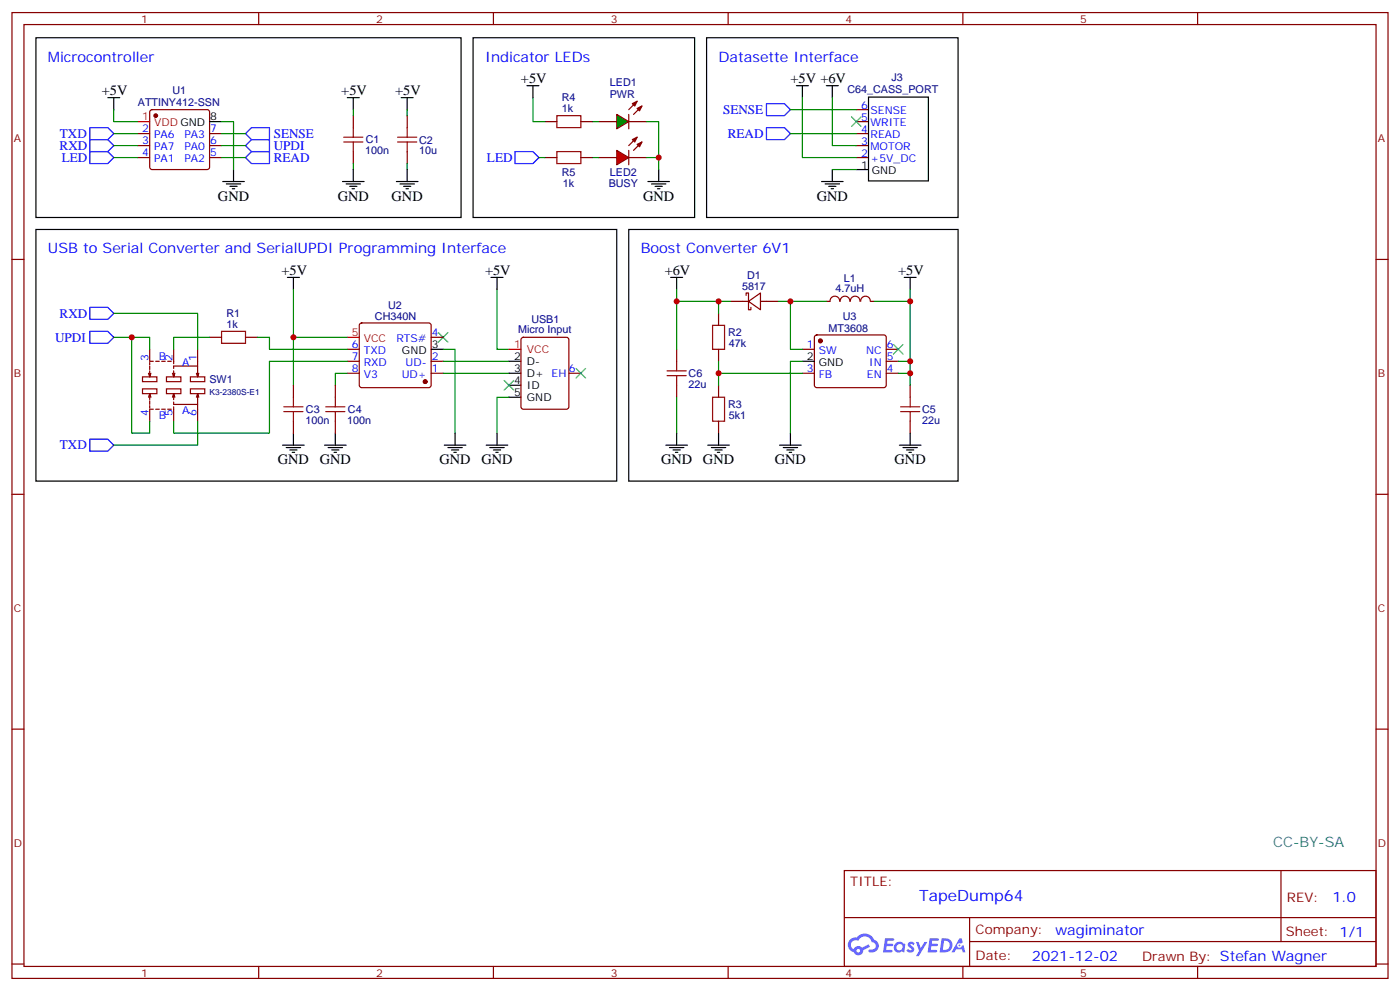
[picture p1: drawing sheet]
<svg xmlns="http://www.w3.org/2000/svg" width="412mm" height="292mm" viewBox="0 0 412 292" stroke-linecap="round" stroke-linejoin="round" font-family="sans-serif">
<g fill="none" stroke="#870000" stroke-width=".35">
<path d="M3.5 3.7h405.4v284.3h-405.4zM7.1 7.2h398.2v277.3h-398.2zM76.2 3.7v3.5M145.3 3.7v3.5M214.5 3.7v3.5M283.6 3.7v3.5M352.8 3.7v3.5M3.5 76.4h3.6M405.3 76.4h3.6M3.5 145.5h3.6M405.3 145.5h3.6M3.5 214.7h3.6"/>
<path d="M405.3 214.7h3.6M248.7 256.3h156.6v28.2h-156.6zM377.3 256.3v20.9M248.7 270.1h156.5M285.6 277.2h119.6M285.6 270.1v14.2M3.5 283.8h3.6M76.2 284.5v3.5M145.3 284.5v3.5M214.5 284.5v3.5M283.6 284.5v3.5M352.8 284.5v3.5"/>
<path d="M405.3 283.8h3.6"/>
</g>
<g fill="#5487ff">
<path d="M267.7 277.5a1.22 1.22 0 0 1 1.7 .2l-.4 .6a.47 .47 0 0 0-.3-.4 .47 .47 0 0 0-.5 .2l.1 .2a1.14 1.14 0 0 1 .8 1.8 1.14 1.14 0 0 1-1.9 0l-.2-.2 .5-.6 .7 .5a.29 .29 0 0 0 .3-.3 .29 .29 0 0 0-.2-.3 1.04 1.04 0 0 1-.6-1.7z"/>
<path d="M260.7 276.2h2.4l.3 .2-.2 .5-1.8 .1-.1 .8h1.5l.3 .4-.3 .4h-1.6l-.2 1.1h1.7l.2 .3-.2 .3-2.6 .1z"/>
<path d="M273.8 276.2h2.4l.3 .2-.1 .5-1.8 .1-.2 .8h1.6l.3 .4-.4 .4-1.6-.1-.1 1.1 1.7 .1 .2 .3-.2 .3-2.6 .1z"/>
<path d="M282.6 276.2h.7l.3 1.3-.6 .3a.69 .69 0 0 0-1 .3 .69 .69 0 0 0 .4 .9 .69 .69 0 0 0 .9-.6l.5-.2 .6 2.2h-.8l-.2-.9h-1.8l-.5 .9h-.8z"/>
<path d="M269.8 277.3h.8l.6 1.8 1.1-1.8h.9l-2.6 4.2h-.8l.9-1.5z"/>
<path d="M277.4 276.2l-.6 4.2h1.3a2.11 2.11 0 0 0 2.5-2.1 2.11 2.11 0 0 0-2.5-2.1zM278.1 277a1.39 1.39 0 0 1 1.7 1.4 1.39 1.39 0 0 1-1.8 1.2h-.3z"/>
<path d="M263.7 277.8a1.54 1.54 0 0 0-.1 2.2 1.54 1.54 0 0 0 2.2 .1l.6 .3 .3-2.3-.2-.3h-.4a1.49 1.49 0 0 0-2.4 0zM264 278.8a.94 .94 0 0 1 1.8 0 .94 .94 0 0 1-1.8 0z"/>
<path d="M250.4 276.6a2.18 2.18 0 0 0 1.1 3.7 1.44 1.44 0 0 0 1.6 .9 1.44 1.44 0 0 0 1.2-1.4l2-1.1-.5-.7-1.9 1a1.47 1.47 0 0 0-2.4 .4 1.39 1.39 0 0 1-.7-1.9 1.39 1.39 0 0 1 2-.5 2.12 2.12 0 0 1 2.2-1.3 2.12 2.12 0 0 1 1.9 1.7 1.14 1.14 0 0 1 1.1 1.4 1.14 1.14 0 0 1-1.7 .7 .43 .43 0 0 0-.5 .4 .43 .43 0 0 0 .4 .5 1.98 1.98 0 0 0 2.5-1.2 1.98 1.98 0 0 0-1.2-2.6 3.1 3.1 0 0 0-5.3-.6l-.9 .1zM252.3 279.9a.55 .55 0 0 1 1.1 0 .55 .55 0 0 1-1.1 0z"/>
<circle cx="282.6" cy="278.3" r=".26"/>
</g>
<g fill="none" stroke="#870000" stroke-width=".35">
<path d="M40.6 39.3h3.5M44.3 32.5l.5-.2h16.2l.5 .2 .2 .5v16.2l-.2 .5-.5 .2h-16.2l-.5-.2-.2-.5v-16.2zM61.7 39.3h3.6M104.1 34v3.6M119.9 34v3.6M252.2 39.3h3.6M252.2 32.3h3.6M252.2 35.8h3.6M40.6 42.9h3.5M40.6 46.4h3.5M61.7 42.9h3.6M61.7 46.4h3.6"/>
<path d="M104.1 44.6v3.6M119.9 44.6v3.6M176.4 46.4h5.3M185.2 46.4h5.3M185.2 44.3v4.2M187.7 40.4l-2.5 2.5M189.1 41.8l-2.5 2.5M252.2 42.9h3.6M252.2 46.4h3.6M61.7 99.3h3.6M72.3 99.3h3.5M106.1 95.3l.4-.2h19.8l.5 .2 .2 .5v17.6l-.2 .5-.5 .2h-19.8l-.5-.2-.2-.5v-17.6z"/>
<path d="M127 99.3h3.5M153.7 99.5l.5-.2h12.7l.6 .4 .1 20.1-.5 .6-12.9 .1-.7-.5v-20zM211.7 92.3v3.5M215.2 88.7h5.3M219.8 87v-.7h.7v4.9h.7v-.7M220.5 88.7l3.5-2.4v4.9zM224 88.7h5.3M240.1 98.8l.5-.2h19.7l.5 .2 .3 .5-.1 14.4-.7 .4h-20l-.4-.7v-14.1zM243.4 88.7h1.1M244.5 88.7a1.41 1.41 0 0 1 1.4-1.5 1.41 1.41 0 0 1 1.4 1.5M247.5 88.7a1.41 1.41 0 0 1 1.4-1.5 1.41 1.41 0 0 1 1.4 1.5M250.5 88.7a1.41 1.41 0 0 1 1.4-1.5 1.41 1.41 0 0 1 1.4 1.5"/>
<path d="M253.5 88.7a1.41 1.41 0 0 1 1.4-1.5 1.41 1.41 0 0 1 1.4 1.5M256.5 88.7h1M42 114.5h4.2v1.4h-4.2zM42 110.9h4.2v1.5h-4.2zM43.7 109.9l.4 1M44.1 109.2v1.7l.3-1M44.1 102.8v3.6h1.1M44.1 106.7v.7M44.1 107.8v1M44.1 118v1.1M44.1 119.4v.7M44.1 115.9l-.4 1"/>
<path d="M44.4 116.9l-.3-1v1.8M45.9 106.4h1M47.6 106.4h1.1M49 114.5h4.3v1.4h-4.3zM49 110.9h4.3v1.5h-4.3zM49.4 106.4h1M50.8 109.9l.4 1M51.2 109.2v1.7l.3-1M51.2 108.5v-.7h7v3.1l.4-1M51.2 102.8v4.3M51.2 119.8v4.2M51.2 115.9l-.4 1"/>
<path d="M51.5 116.9l-.3-1v1.8M56.1 114.5h4.2v1.4h-4.2zM56.1 110.9h4.2v1.5h-4.2zM57.9 109.9l.3 1M58.2 102.8v5M58.2 119.1v4.9M58.2 115.9l-.3 1M58.6 116.9l-.4-1v3.2h-7v-.7M86.4 113.4v3.5M98.8 113.4v3.5M102.3 102.8h3.5M102.3 109.9h3.5"/>
<path d="M102.3 106.4h3.5M127 109.9h3.5M127 106.4h3.5M167.6 109.9h3.5M199.3 102.8v3.6M199.3 113.4v3.5M211.7 102.8v3.6M211.7 113.4v3.5M236.4 102.8h3.5M236.4 109.9h3.5M261.1 102.8h3.5M261.1 109.9h3.5"/>
<path d="M261.1 106.4h3.5M268.1 113.4v3.5M45.2 120.5h-1.1v3.5M45.9 120.5h1M47.6 120.5h1.1M49.4 120.5h1M86.4 124v3.5M98.8 124v3.5M211.7 124v3.5M268.1 124v3.5"/>
</g>
<g fill="#870000" stroke="#870000" stroke-width=".35">
<path d="M187.7 42.5l1.4-.7-.7 1.4z"/>
<path d="M186.3 41.1l1.4-.7-.7 1.4z"/>
<circle cx="45.9" cy="34" r=".53"/>
<circle cx="241.7" cy="100.4" r=".53"/>
<circle cx="125.2" cy="112.4" r=".53"/>
</g>
<path d="M40.6 35.8h3.5M102.3 99.3h3.5M149.9 102.8h3.6" fill="none" stroke="#f00" stroke-width=".35"/>
<g fill="none" stroke="#000" stroke-width=".35">
<path d="M10.6 11.1h125.2v52.9h-125.2zM139.3 11.1h65.3v52.9h-65.3zM208.1 11.1h74.1v52.9h-74.1zM31.7 28.8h3.6M33.5 28.8v3.5M61.7 35.8h3.6M102.3 28.8h3.5M104.1 28.8v3.5M118.2 28.8h3.5M119.9 28.8v3.5M234.6 25.2h3.5M236.4 25.2v3.6"/>
<path d="M243.4 25.2h3.5M245.2 25.2v3.6M255.8 28.6h17.7v24.7h-17.7zM65.6 53.4h6.4M66.7 54.2h4.2M67.7 54.9h2.1M68.4 55.6h.7M68.8 49.9v3.5M100.9 53.4h6.3M102 54.2h4.2M103 54.9h2.1M103.7 55.6h.7"/>
<path d="M104.1 49.9v3.5M116.8 53.4h6.3M117.8 54.2h4.3M118.9 54.9h2.1M119.6 55.6h.7M119.9 49.9v3.5M242 53.4h6.4M243.1 54.2h4.2M244.1 54.9h2.1M244.8 55.6h.7M245.2 49.9v3.5M252.2 49.9h3.6"/>
<path d="M10.6 67.6h171.1v74h-171.1zM185.2 67.6h97v74h-97zM84.7 81.7h3.5M86.4 81.7v3.5M144.6 81.7h3.6M146.4 81.7v3.5M197.6 81.7h3.5M199.3 81.7v3.5M266.3 81.7h3.6M268.1 81.7v3.5M127 102.8h3.5M149.9 106.4h3.6"/>
<path d="M149.9 116.9h3.6M149.9 113.4h3.6M149.9 109.9h3.6M236.4 106.4h3.5M83.3 131.1h6.3M84.3 131.8h4.2M85.4 132.5h2.1M86.1 133.2h.7M86.4 127.5v3.6M95.6 131.1h6.4M96.7 131.8h4.2M97.7 132.5h2.1"/>
<path d="M98.4 133.2h.7M98.8 127.5v3.6M130.9 131.1h6.3M131.9 131.8h4.3M133 132.5h2.1M133.7 133.2h.7M134.1 127.5v3.6M143.2 131.1h6.4M144.3 131.8h4.2M145.3 132.5h2.2M146 133.2h.8M146.4 127.5v3.6"/>
<path d="M196.1 131.1h6.4M197.2 131.8h4.2M198.3 132.5h2.1M199 133.2h.7M199.3 127.5v3.6M208.5 131.1h6.3M209.5 131.8h4.3M210.6 132.5h2.1M211.3 133.2h.7M211.7 127.5v3.6M229.7 131.1h6.3M230.7 131.8h4.2"/>
<path d="M231.8 132.5h2.1M232.5 133.2h.7M232.8 127.5v3.6M264.9 131.1h6.4M266 131.8h4.2M267.1 132.5h2.1M267.8 133.2h.7M268.1 127.5v3.6"/>
</g>
<g fill="none" stroke="#a10000" stroke-width=".35">
<path d="M104.1 37.6v2.8M119.9 37.6v2.8M101.2 41.8h5.7M101.2 40.4h5.7M104.1 41.8v2.8M117.1 41.8h5.7M117.1 40.4h5.7M119.9 41.8v2.8M65.3 97.5h7v3.6h-7zM209.9 95.8h3.5v7h-3.5zM83.6 119.8h5.7M86.4 116.9v2.9"/>
<path d="M96 119.8h5.6M98.8 116.9v2.9M196.5 110.6h5.6M196.5 109.2h5.6M199.3 106.4v2.8M199.3 110.6v2.8M209.9 116.9h3.5v7.1h-3.5zM265.3 119.8h5.6M268.1 116.9v2.9M83.6 121.2h5.7M86.4 121.2v2.8M96 121.2h5.6"/>
<path d="M98.8 121.2v2.8M265.3 121.2h5.6M268.1 121.2v2.8"/>
</g>
<g fill="none" stroke="#008700" stroke-width=".35">
<path d="M33.5 32.3v3.5h7.1M33.5 39.3h7.1M65.3 35.8h3.5v14.1M65.3 39.3h7M104.1 32.3v1.7M119.9 32.3v1.7M232.8 39.3h19.4M232.8 32.3h19.4M236.4 28.8v17.6h15.8M245.2 28.8v14.1h7M33.5 42.9h7.1M33.5 46.4h7.1"/>
<path d="M65.3 42.9h7M65.3 46.4h7M104.1 48.2v1.7M119.9 48.2v1.7M245.2 49.9h7M33.5 99.3h10.6v3.5M33.5 92.3h24.7v10.5M38.8 99.3v28.2h5.3v-3.5M61.7 99.3h-10.5v3.5M75.8 99.3h3.6v3.5h22.9M86.4 85.2v14.1M102.3 99.3h-15.9v14.1"/>
<path d="M146.4 85.2v17.6h3.5M199.3 88.7h15.9M199.3 85.2v17.6M211.7 88.7v3.6M229.3 88.7h14.1M232.8 88.7v14.1h3.6M257.5 88.7h10.6M268.1 85.2v28.2M102.3 109.9h-3.5v3.5M102.3 106.4h-22.9v21.1h-28.2v-3.5M130.5 102.8h3.6v24.7M130.5 106.4h19.4"/>
<path d="M130.5 109.9h19.4M149.9 116.9h-3.5v10.6M199.3 116.9v10.6M211.7 109.9h24.7M211.7 106.4v7M236.4 106.4h-3.6v21.1M264.6 106.4h3.5M264.6 109.9h3.5M58.2 124v7.1h-24.7"/>
</g>
<path d="M250.8 34.4l2.8 2.8M253.6 34.4l-2.8 2.8M129.1 97.9l2.8 2.8M131.9 97.9l-2.8 2.8M148.5 112l2.8 2.8M151.3 112l-2.8 2.8M169.7 108.5l2.8 2.8M172.5 108.5l-2.8 2.8M263.2 101.4l2.8 2.8M266 101.4l-2.8 2.8" fill="none" stroke="#3c3" stroke-width=".35"/>
<path d="M26.5 37.6h5.2l1.8 1.7-1.8 1.8h-5.2zM72.3 39.3l1.8-1.7h5.3v3.5h-5.3zM225.8 30.5h5.3l1.7 1.8-1.7 1.7h-5.3zM225.8 37.6h5.3l1.7 1.7-1.7 1.8h-5.3zM26.5 41.1h5.2l1.8 1.8-1.8 1.7h-5.2zM26.5 44.6h5.2l1.8 1.8-1.8 1.8h-5.2zM72.3 42.9l1.8-1.8h5.3v3.5h-5.3zM72.3 46.4l1.8-1.8h5.3v3.6h-5.3zM26.5 90.5h5.2l1.8 1.8-1.8 1.7h-5.2zM26.5 97.5h5.2l1.8 1.8-1.8 1.8h-5.2zM26.5 129.3h5.2l1.8 1.8-1.8 1.7h-5.2z" fill="none" stroke="#00f" stroke-width=".35"/>
<path d="M181.7 44.3l3.5 2.1-3.5 2.1z" fill="#f00" stroke="#870000" stroke-width=".35"/>
<path d="M176.4 35.8h5.3M185.2 35.8h5.3" fill="none" stroke="#870000" stroke-width=".35"/>
<path d="M181.7 33.7l3.5 2.1-3.5 2.1z" fill="#0c0" stroke="#870000" stroke-width=".35"/>
<path d="M160.5 35.8h3.5M171.1 35.8h3.5M185.2 33.7v4.2M187.7 29.8l-2.5 2.5M189.1 31.2l-2.5 2.5M160.5 46.4h3.5M171.1 46.4h3.5" fill="none" stroke="#870000" stroke-width=".35"/>
<g fill="#870000" stroke="#870000" stroke-width=".35">
<path d="M187.7 31.9l1.4-.7-.7 1.4z"/>
<path d="M186.3 30.5l1.4-.7-.7 1.4z"/>
</g>
<path d="M155.2 25.2h3.5M157 25.2v3.6M190.9 53.4h6.3M191.9 54.2h4.2M193 54.9h2.1M193.7 55.6h.7M194 49.9v3.5" fill="none" stroke="#000" stroke-width=".35"/>
<path d="M164 34h7.1v3.6h-7.1zM164 44.6h7.1v3.6h-7.1z" fill="none" stroke="#a10000" stroke-width=".35"/>
<path d="M151.7 44.6h5.3l1.7 1.8-1.7 1.8h-5.3z" fill="none" stroke="#00f" stroke-width=".35"/>
<path d="M157 28.8v7h3.5M174.6 35.8h1.8M190.5 35.8h3.5v14.1M158.7 46.4h1.8M174.6 46.4h1.8M190.5 46.4h3.5" fill="none" stroke="#008700" stroke-width=".35"/>
<g fill="#c00">
<circle cx="86.4" cy="99.3" r=".88"/>
<circle cx="38.8" cy="99.3" r=".88"/>
<circle cx="268.1" cy="106.4" r=".88"/>
<circle cx="268.1" cy="109.9" r=".88"/>
<circle cx="268.1" cy="88.7" r=".88"/>
<circle cx="232.8" cy="88.7" r=".88"/>
<circle cx="199.3" cy="88.7" r=".88"/>
<circle cx="211.7" cy="88.7" r=".88"/>
<circle cx="211.7" cy="109.9" r=".88"/>
<circle cx="194" cy="46.4" r=".88"/>
</g>
<text font-size="4.6" fill="#00f" x="270.8" y="265.3">TapeDump64</text>
<g font-size="4.2" fill="#00f">
<text x="14.1" y="18.2">Microcontroller</text>
<text x="142.9" y="18.2">Indicator LEDs</text>
<text x="211.7" y="18.2">Datasette Interface</text>
<text x="14.1" y="74.6">USB to Serial Converter and SerialUPDI Programming Interface</text>
<text x="188.7" y="74.6">Boost Converter 6V1</text>
<text x="392.5" y="265.6">1.0</text>
<text x="310.9" y="275.1">wagiminator</text>
<text x="304" y="282.9">2021-12-02</text>
</g>
<g font-size="4.2">
<text x="30" y="28">+5V</text>
<text x="100.5" y="28">+5V</text>
<text x="116.4" y="28">+5V</text>
<text x="153.5" y="24.5">+5V</text>
<text x="232.8" y="24.5">+5V +6V</text>
<text x="64.2" y="59.1">GND</text>
<text x="99.5" y="59.1">GND</text>
<text x="115.4" y="59.1">GND</text>
<text x="189.4" y="59.1">GND</text>
<text x="240.6" y="59.1">GND</text>
<text x="82.9" y="81">+5V</text>
<text x="142.9" y="81">+5V</text>
<text x="195.8" y="81">+6V</text>
<text x="264.6" y="81">+5V</text>
<text x="81.8" y="136.7">GND</text>
<text x="94.2" y="136.7">GND</text>
<text x="129.5" y="136.7">GND</text>
<text x="141.8" y="136.7">GND</text>
<text x="194.7" y="136.7">GND</text>
<text x="207.1" y="136.7">GND</text>
<text x="228.2" y="136.7">GND</text>
<text x="263.5" y="136.7">GND</text>
</g>
<text font-size="4.2" fill="#0099b0" x="375" y="249.2">CC-BY-SA</text>
<g font-size="3.9" fill="#00f">
<text x="213" y="33.6">SENSE</text>
<text x="17.7" y="40.6">TXD</text>
<text x="80.6" y="40.5">SENSE</text>
<text x="214.4" y="40.7">READ</text>
<text x="17.6" y="44.1">RXD</text>
<text x="18.2" y="47.7">LED</text>
<text x="80.6" y="44.1">UPDI</text>
<text x="80.6" y="47.6">READ</text>
<text x="143.5" y="47.7">LED</text>
<text x="17.6" y="93.5">RXD</text>
<text x="16.2" y="100.6">UPDI</text>
<text x="17.7" y="132.3">TXD</text>
</g>
<g font-size="3.9" fill="#800">
<text x="250.5" y="260.9">TITLE:</text>
<text x="379.1" y="265.6">REV:</text>
<text x="287.4" y="275.1">Company:</text>
<text x="378.7" y="275.7">Sheet: 1/1</text>
<text x="287.4" y="282.8">Date:</text>
<text x="336.4" y="282.8">Drawn By: Stefan Wagner</text>
</g>
<g font-size="3.2" fill="#800">
<text x="41.6" y="6.7">1</text>
<text x="110.8" y="6.7">2</text>
<text x="179.9" y="6.7">3</text>
<text x="249.1" y="6.7">4</text>
<text x="318.2" y="6.7">5</text>
<text x="4.1" y="41.8">A</text>
<text x="405.9" y="41.8">A</text>
<text x="4.1" y="110.9">B</text>
<text x="405.9" y="110.9">B</text>
<text x="4.1" y="180.1">C</text>
<text x="405.9" y="180.1">C</text>
<text x="4.1" y="249.2">D</text>
<text x="405.9" y="249.2">D</text>
<text x="41.6" y="287.5">1</text>
<text x="110.8" y="287.5">2</text>
<text x="179.9" y="287.5">3</text>
<text x="249.1" y="287.5">4</text>
<text x="318.2" y="287.5">5</text>
</g>
<g font-size="3.2" fill="#000080">
<text x="262.6" y="23.9">J3</text>
<text x="50.8" y="27.7">U1</text>
<text x="165.5" y="29.8">R4</text>
<text x="179.6" y="28.8">PWR</text>
<text x="179.7" y="25.3">LED1</text>
<text x="249.6" y="27.5">C64_CASS_PORT</text>
<text x="40.6" y="31.3">ATTINY412-SSN</text>
<text x="165.5" y="33">1k</text>
<text x="107.6" y="45.4">100n</text>
<text x="107.8" y="42.2">C1</text>
<text x="123.5" y="45.4">10u</text>
<text x="123.5" y="42.3">C2</text>
<text x="165.5" y="51.7">R5</text>
<text x="179.7" y="51.8">LED2</text>
<text x="165.8" y="54.9">1k</text>
<text x="179.3" y="54.9">BUSY</text>
<text x="220.1" y="82">D1</text>
<text x="248.6" y="83">L1</text>
<text x="218.6" y="85.3">5817</text>
<text x="246.1" y="86">4.7uH</text>
<text x="66.7" y="93.3">R1</text>
<text x="110.5" y="94.1">CH340N</text>
<text x="114.3" y="90.8">U2</text>
<text x="156.5" y="95">USB1</text>
<text x="248.3" y="94.3">U3</text>
<text x="66.7" y="96.5">1k</text>
<text x="152.6" y="98">Micro Input</text>
<text x="214.5" y="99">R2</text>
<text x="244.1" y="97.6">MT3608</text>
<text x="214.7" y="102.2">47k</text>
<text x="61.7" y="112.8">SW1</text>
<text x="202.8" y="111.1">C6</text>
<text x="202.8" y="114.2">22u</text>
<text x="90" y="124.8">100n</text>
<text x="90.1" y="121.6">C3</text>
<text x="102.3" y="124.8">100n</text>
<text x="102.5" y="121.6">C4</text>
<text x="214.5" y="120.2">R3</text>
<text x="214.7" y="123.4">5k1</text>
<text x="271.6" y="124.8">22u</text>
<text x="271.6" y="121.7">C5</text>
</g>
<g font-size="3.2" fill="#f00">
<text x="41.9" y="35.5">1</text>
<text x="45.4" y="37.2">VDD GND</text>
<text x="103.6" y="99">5</text>
<text x="107.1" y="100.7">VCC</text>
<text x="151.4" y="102.5">1</text>
<text x="155.2" y="103.9">VCC</text>
</g>
<g font-size="3.2">
<text x="61.9" y="35.5">8</text>
<text x="253.6" y="49.7">1</text>
<text x="256.8" y="51.1">GND</text>
<text x="118.4" y="104.2">GND</text>
<text x="127.2" y="102.5">3</text>
<text x="151.4" y="106">2</text>
<text x="155.2" y="107.4">D-</text>
<text x="237.7" y="106">2</text>
<text x="241.2" y="107.8">GND</text>
<text x="151.4" y="113.1">4</text>
<text x="151.4" y="109.5">3</text>
<text x="155.2" y="110.9">D+ EH</text>
<text x="151.4" y="116.6">5</text>
<text x="155.2" y="118">GND</text>
<text x="155.2" y="114.5">ID</text>
</g>
<g font-size="3.2" fill="#00f">
<text x="253.6" y="32.1">6</text>
<text x="253.6" y="35.6">5</text>
<text x="256.4" y="33.5">SENSE</text>
<text x="41.9" y="39">2</text>
<text x="45.4" y="40.7">PA6</text>
<text x="54.3" y="40.7">PA3</text>
<text x="61.9" y="39">7</text>
<text x="253.6" y="39.1">4</text>
<text x="256.4" y="37">WRITE</text>
<text x="256.4" y="40.6">READ</text>
<text x="41.9" y="42.5">3</text>
<text x="41.9" y="46">4</text>
<text x="45.4" y="44.3">PA7</text>
<text x="45.4" y="47.8">PA1</text>
<text x="54.3" y="47.8">PA2</text>
<text x="54.3" y="44.3">PA0</text>
<text x="61.9" y="46">5</text>
<text x="61.9" y="42.5">6</text>
<text x="253.6" y="42.7">3</text>
<text x="253.6" y="46.2">2</text>
<text x="256.4" y="44.1">MOTOR</text>
<text x="256.4" y="47.6">+5V_DC</text>
<text x="116.8" y="100.7">RTS#</text>
<text x="127.2" y="99">4</text>
<text x="43.7" y="106.4" transform="rotate(-90 43.7 106.4)">3</text>
<text x="46.8" y="106.1">B</text>
<text x="50.8" y="106.4" transform="rotate(-90 50.8 106.4)">2</text>
<text x="53.7" y="107.8">A</text>
<text x="57.9" y="106.4" transform="rotate(-90 57.9 106.4)">1</text>
<text x="103.6" y="102.5">6</text>
<text x="103.6" y="106">7</text>
<text x="107.1" y="104.2">TXD</text>
<text x="107.1" y="107.8">RXD</text>
<text x="119.5" y="107.8">UD-</text>
<text x="127.2" y="106">2</text>
<text x="237.7" y="102.5">1</text>
<text x="241.2" y="104.2">SW</text>
<text x="255.2" y="104.2">NC</text>
<text x="256" y="107.8">IN</text>
<text x="261.2" y="106">5</text>
<text x="261.2" y="102.5">6</text>
<text x="103.6" y="109.5">8</text>
<text x="107.1" y="111.3">V3</text>
<text x="118.3" y="111.3">UD+</text>
<text x="127.2" y="109.5">1</text>
<text x="167.6" y="109.5">6</text>
<text x="237.7" y="109.5">3</text>
<text x="241.2" y="111.3">FB</text>
<text x="255.4" y="111.3">EN</text>
<text x="261.2" y="109.5">4</text>
<text x="43.7" y="122.5" transform="rotate(-90 43.7 122.5)">4</text>
<text x="46.8" y="123.4">B</text>
<text x="50.8" y="122.5" transform="rotate(-90 50.8 122.5)">5</text>
<text x="53.7" y="122">A</text>
<text x="57.9" y="122.5" transform="rotate(-90 57.9 122.5)">6</text>
</g>
<text font-size="2.5" fill="#000080" x="61.7" y="116.4">K3-2380S-E1</text>
</svg>
